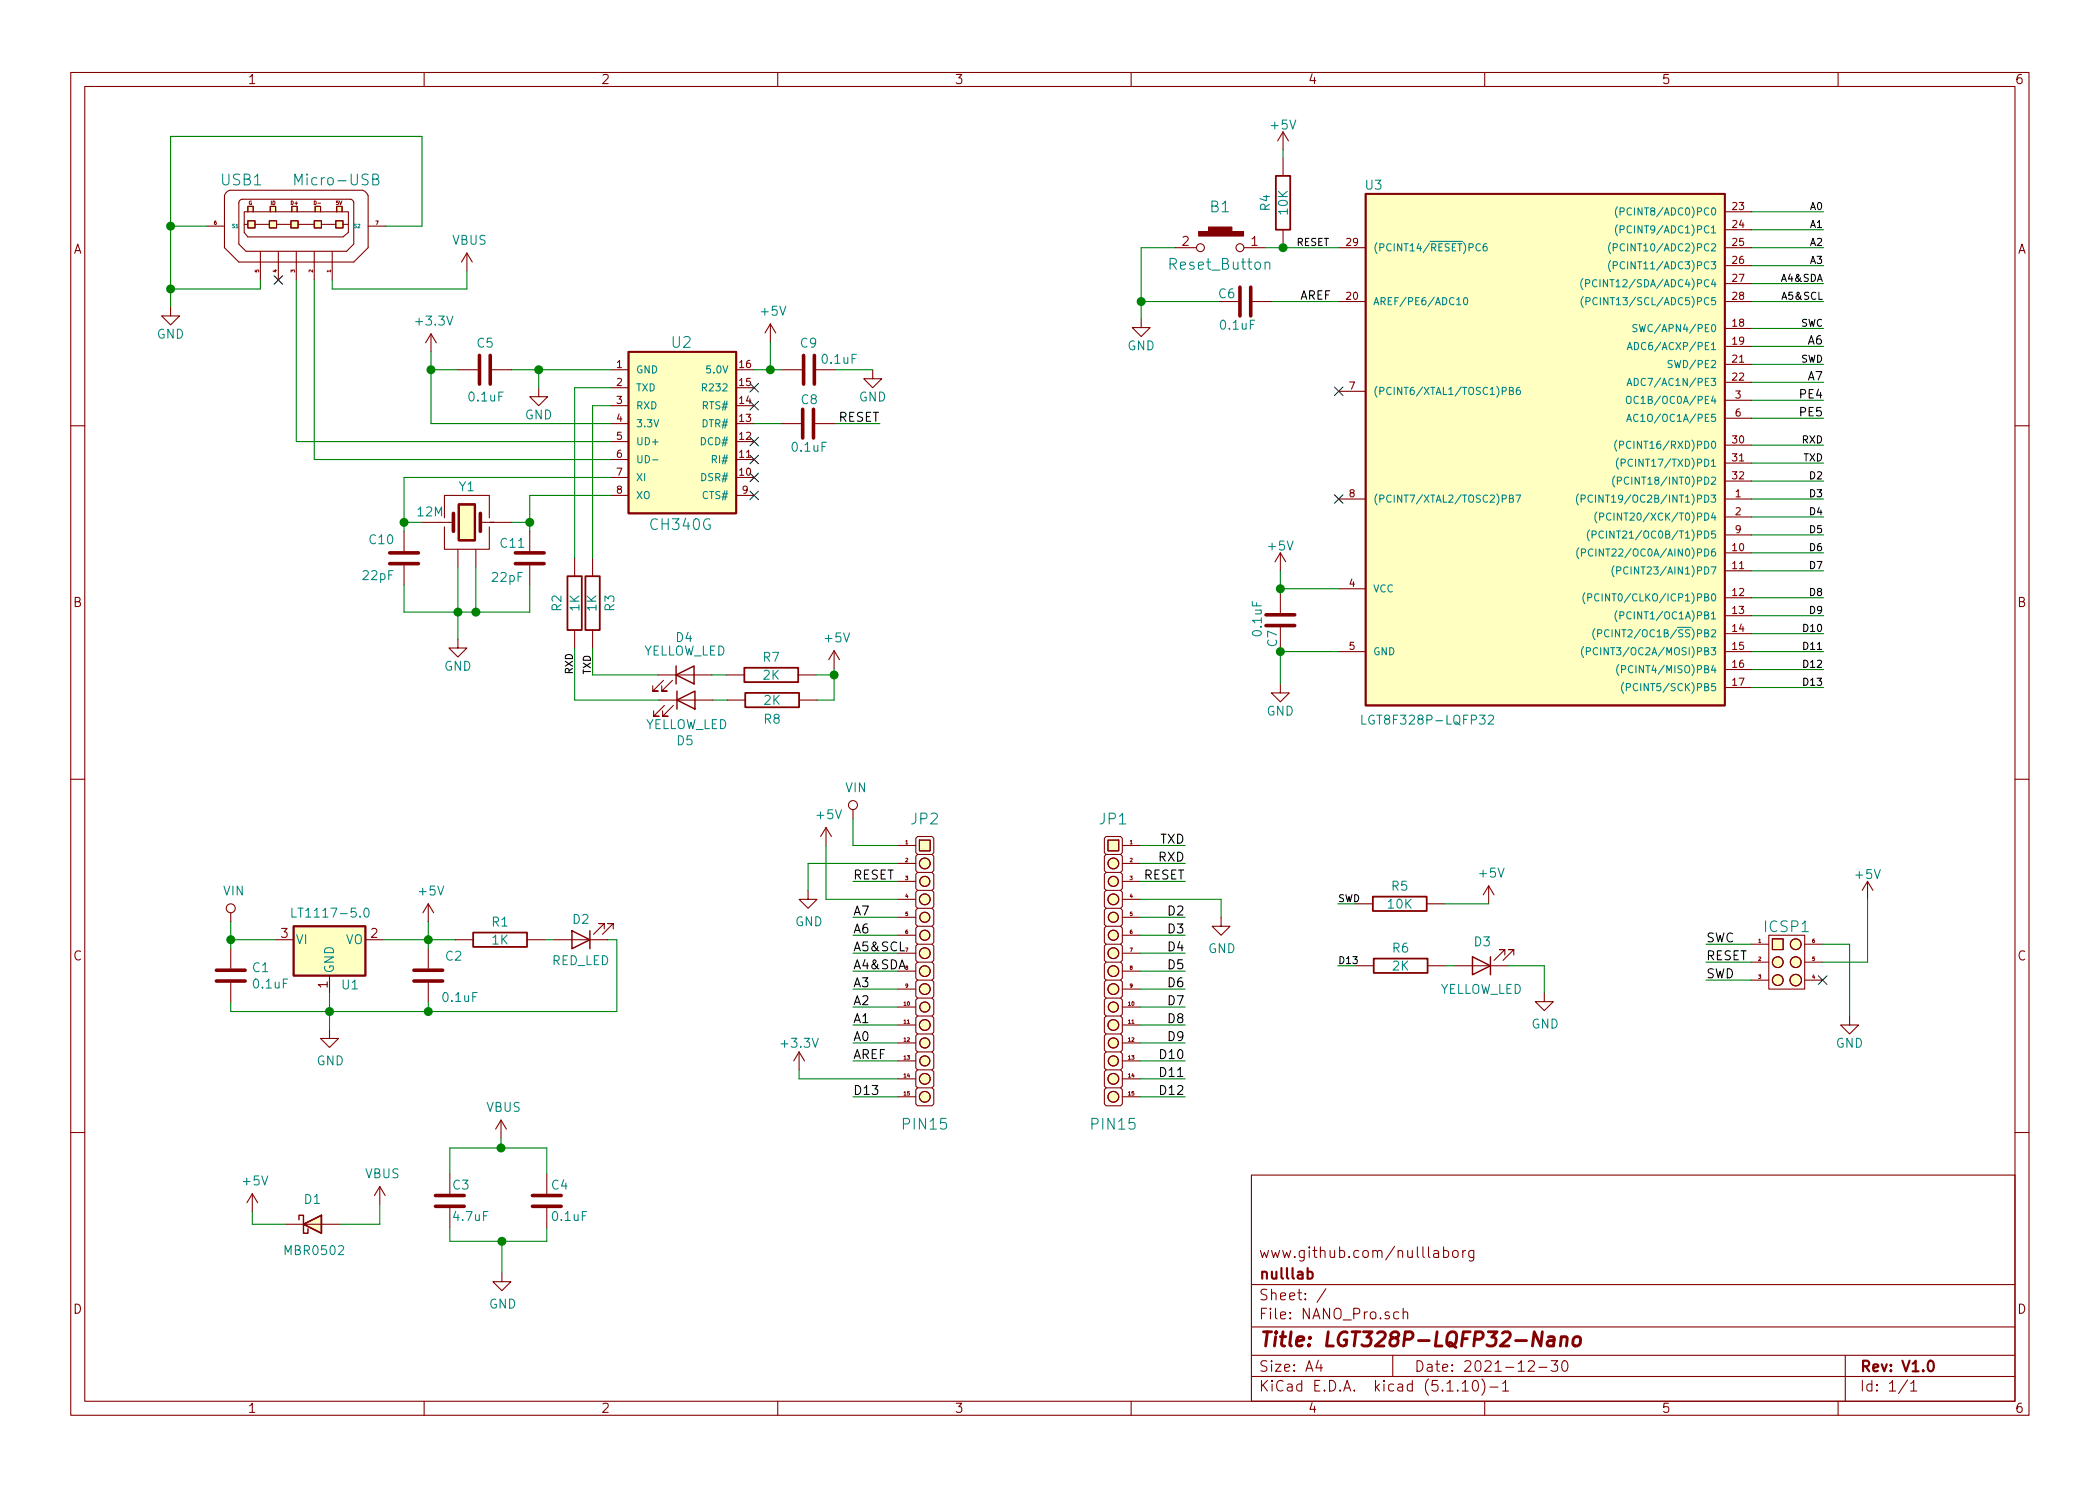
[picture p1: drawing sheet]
<svg xmlns="http://www.w3.org/2000/svg" width="297mm" height="210mm" viewBox="0 0 297 210" stroke-linecap="round" stroke-linejoin="round" font-family="sans-serif">
<g fill="none" stroke="#840000" stroke-width=".15">
<path d="M10 10.3h277v189.9h-277zM12 12.2h273v186.1h-273zM60 10.3v1.9M110 10.3v1.9M160 10.3v1.9M181.5 18.7v2.5M181.5 18.7l.7 1.2M181.5 18.7l-.8 1.2M210 10.3v1.9M260 10.3v1.9M29.2 32h2.5M32 27.2l.5-.3h18.8l.5 .3 .3 .5v7.3l-2.1 2.1h-16.2l-2.1-2.1v-7.3z"/>
<path d="M34 28.3l.2-.1h15.3a.52 .52 0 0 1 .5 .5v5.8l-1 1.1h-14.2l-1-1.1v-5.9zM34.5 30h14.8v2.9l-.8 .6h-13.4l-.6-.6zM34.5 31.7h.6M35.1 31.2h1v1.1h-1zM35.1 30v-.8h.7v.8M36.1 31.7h2M36.8 35.6v4M38.1 31.2h1v1.1h-1zM38.2 30v-.8h.8v.8M39.1 31.7h2M39.4 35.6v4M41.1 31.2h1.1v1.1h-1.1z"/>
<path d="M41.3 30v-.8h.7v.8M41.9 35.6v4M42.2 31.7h2.2M44.4 31.2h1.1v1.1h-1.1zM44.4 35.6v4M44.6 30v-.8h.7v.8M45.5 31.7h2M47 35.6v4M47.5 31.2h1v1.1h-1zM47.6 30v-.8h.8v.8M48.5 31.7h.8M52.1 32h2.5"/>
<path d="M66 35.8l-.7 1.3M66 35.8v2.5M66 35.8l.8 1.3M166.2 35h3M176 35h2.9M181.5 22.3v2.6M181.5 32.5v2.5M189.4 35h3.8M244 30h3.8M244 32.5h3.8M244 35h3.8M244 37.6h3.8"/>
<path d="M24.1 43.4v1.3h1.3l-1.3 1.3-1.2-1.3h1.2M61 47.2l-.8 1.3M61 47.2v2.6M61 47.2l.7 1.3M64.8 52.3h2.8M69.6 52.3h2.8M76.2 54.9v1.2h1.3l-1.3 1.3-1.3-1.3h1.3M86.4 52.3h2.5M86.4 59.9h2.5M86.4 57.4h2.5M86.4 54.9h2.5M104.1 52.3h2.6"/>
<path d="M104.1 59.9h2.6M104.1 57.4h2.6M104.1 54.9h2.6M109 45.8l-.8 1.3M109 45.8v2.6M109 45.8l.7 1.3M110.5 59.9h2.8M110.6 52.3h2.8M115.3 59.9h2.8M115.4 52.3h2.8M123.4 52.3v1.3h1.3l-1.3 1.3-1.2-1.3h1.2M161.4 45.1v1.2h1.3l-1.3 1.3-1.3-1.3h1.3"/>
<path d="M177.2 42.7h2.8M189.4 42.7h3.8M189.4 55.4h3.8M244 42.7h3.8M244 46.5h3.8M244 49h3.8M244 51.6h3.8M244 54.1h3.8M244 40.1h3.8M244 56.6h3.8M244 59.2h3.8M10 60.2h2"/>
<path d="M57.1 75.2v2.8M59.7 73.9h4.4M62.9 74.5v3.2h6.3v-3.2M62.9 73.3v-3.2h6.3v3.2M64.8 77.7v2.6M67.3 77.7v2.6M67.9 73.9h1.9h-.5M69.8 73.9h2.6M74.9 75.2v2.8M81.3 79v2.5M83.8 79v2.5M86.4 67.6h2.5"/>
<path d="M86.4 65h2.5M86.4 62.5h2.5M86.4 70.1h2.5M104.1 67.6h2.6M104.1 65h2.6M104.1 62.5h2.6M104.1 70.1h2.6M181.1 78.2v2.6M181.1 78.2l-.8 1.3M181.1 78.2l.8 1.3M189.4 70.6h3.8M244 70.6h3.8"/>
<path d="M244 78.2h3.8M244 73.1h3.8M244 63h3.8M244 65.5h3.8M244 68.1h3.8M244 75.7h3.8M285 60.2h2M57.1 80v2.8M64.8 90.4v1.3h1.2l-1.2 1.3-1.3-1.3h1.3M74.9 80v2.8M81.3 89.1v2.6M83.8 89.1v2.6"/>
<path d="M93.1 95.5h7.6M93.2 99.1h7.6M93.9 96.3l-1.6 1.5h.8h-.8v-.8M94 99.8l-1.5 1.5h.7h-.7v-.7M95.1 96.3l-1.5 1.5h.8h-.8v-.8M95.2 99.8l-1.5 1.5h.8h-.8v-.7M102.7 95.5h2.6M102.9 99.1h2.5M112.9 95.5h2.5M113 99.1h2.6M118 92.1l-.8 1.2M118 92.1v2.5"/>
<path d="M118 92.1l.7 1.2M181.1 96.8v1.2h1.3l-1.3 1.3-1.3-1.3h1.3M181.1 83.9v2.8M189.4 92.2h3.8M189.4 83.3h3.8M244 80.8h3.8M244 84.6h3.8M244 87.1h3.8M244 89.7h3.8M244 92.2h3.8M244 94.7h3.8M244 97.3h3.8"/>
<path d="M10 110.3h2M116.8 117.1l-.7 1.3M116.8 117.1v2.5M116.8 117.1l.8 1.3M120.6 114.5v1.3M127 119.6h2.5M129.5 118.6l.3-.2h2l.3 .2v2l-.3 .3h-2l-.3-.3zM130 118.9h1.6v1.5h-1.6zM156.2 118.6l.3-.2h2l.2 .2v2l-.2 .3h-2l-.3-.3zM156.7 118.9h1.5v1.5h-1.5zM158.7 119.6h2.6M285 110.3h2"/>
<path d="M32.6 129.2v1.2M32.6 134.2v2.8M32.6 139.1v2.8M39 133h2.5M46.6 138v2.6M51.7 133h2.5M60.6 127.9v2.5M60.6 134.2v2.8M60.6 139.1v2.8M60.6 127.9l-.8 1.3M60.6 127.9l.7 1.3M64.4 133h2.5"/>
<path d="M74.5 133h2.6M78.4 133h7.6M85.5 131.4v-.7h-.8h.8l-1.6 1.5M86.7 131.4v-.7h-.7h.7l-1.5 1.5M114.3 126v1.2h1.3l-1.3 1.3-1.3-1.3h1.3M127 122.2h2.5M127 124.7h2.5M127 127.2h2.5M127 129.8h2.5M127 132.3h2.5M127 134.9h2.5M127 137.4h2.5"/>
<path d="M127 139.9h2.5M129.8 138.7l-.3 .2v2.1l.3 .2h2l.3-.2v-2.1l-.3-.2M129.8 136.1l-.3 .3v2l.3 .3h2l.3-.3v-2l-.3-.3M129.8 133.6l-.3 .3v2l.3 .2h2l.3-.2v-2l-.3-.3M129.8 131.1l-.3 .2v2l.3 .3h2l.3-.3v-2l-.3-.2M129.8 128.5l-.3 .3v2l.3 .3h2l.3-.3v-2l-.3-.3M129.8 126l-.3 .2v2.1l.3 .2h2l.3-.2v-2.1l-.3-.2M129.8 123.4l-.3 .3v2l.3 .3h2l.3-.3v-2l-.3-.3M129.8 120.9l-.3 .3v2l.3 .2h2l.3-.2v-2l-.3-.3M156.5 138.7l-.3 .2v2.1l.3 .2h2l.2-.2v-2.1l-.2-.2M156.5 136.1l-.3 .3v2l.3 .3h2l.2-.3v-2l-.2-.3M156.5 133.6l-.3 .3v2l.3 .2h2l.2-.2v-2l-.2-.3"/>
<path d="M156.5 131.1l-.3 .2v2l.3 .3h2l.2-.3v-2l-.2-.2M156.5 128.5l-.3 .3v2l.3 .3h2l.2-.3v-2l-.2-.3M156.5 126l-.3 .2v2.1l.3 .2h2l.2-.2v-2.1l-.2-.2M156.5 123.4l-.3 .3v2l.3 .3h2l.2-.3v-2l-.2-.3M156.5 120.9l-.3 .3v2l.3 .2h2l.2-.2v-2l-.2-.3M158.7 122.2h2.6M158.7 124.7h2.6M158.7 127.2h2.6M158.7 129.8h2.6M158.7 132.3h2.6M158.7 134.9h2.6M158.7 137.4h2.6"/>
<path d="M158.7 139.9h2.6M172.7 129.8v1.3h1.3l-1.3 1.2-1.3-1.2h1.3M191.6 127.9h2.6M191.8 136.6h2.5M201.8 127.9h2.5M201.9 136.6h2.6M205.7 136.6h7.7M210.6 125.3l-.8 1.3M210.6 125.3v2.6M210.6 125.3l.7 1.3M212.9 135.1v-.7h-.8h.8l-1.6 1.5M214.1 135.1v-.7h-.7h.7l-1.5 1.5"/>
<path d="M247.6 133.6h2.6M247.6 136.1h2.6M247.6 138.7h2.6M250.2 132.3h5.1v7.6h-5.1zM250.7 132.8h1.5v1.6h-1.5zM255.3 133.6h2.5M255.3 136.1h2.5M255.3 138.7h2.5M264.2 124.7l-.8 1.3M264.2 124.7v2.5M264.2 124.7l.7 1.3M46.6 145.7v1.2h1.3l-1.3 1.3-1.3-1.3h1.3"/>
<path d="M70.9 158.5l-.8 1.3M70.9 158.5v2.5M70.9 158.5l.7 1.3M113 148.8l-.7 1.3M113 148.8v2.6M113 148.8l.8 1.3M127 142.5h2.5M127 145h2.5M127 147.6h2.5M127 150.1h2.5M127 152.6h2.5M127 155.2h2.5"/>
<path d="M129.8 153.9l-.3 .3v2l.3 .3h2l.3-.3v-2l-.3-.3M129.8 151.4l-.3 .2v2.1l.3 .2h2l.3-.2v-2.1l-.3-.2M129.8 148.8l-.3 .3v2l.3 .3h2l.3-.3v-2l-.3-.3M129.8 146.3l-.3 .3v2l.3 .2h2l.3-.2v-2l-.3-.3M129.8 143.8l-.3 .2v2l.3 .3h2l.3-.3v-2l-.3-.2M129.8 141.2l-.3 .3v2l.3 .3h2l.3-.3v-2l-.3-.3M156.5 153.9l-.3 .3v2l.3 .3h2l.2-.3v-2l-.2-.3M156.5 151.4l-.3 .2v2.1l.3 .2h2l.2-.2v-2.1l-.2-.2M156.5 148.8l-.3 .3v2l.3 .3h2l.2-.3v-2l-.2-.3M156.5 146.3l-.3 .3v2l.3 .2h2l.2-.2v-2l-.2-.3M156.5 143.8l-.3 .2v2l.3 .3h2l.2-.3v-2l-.2-.2M156.5 141.2l-.3 .3v2l.3 .3h2l.2-.3v-2l-.2-.3"/>
<path d="M158.7 142.5h2.6M158.7 145h2.6M158.7 147.6h2.6M158.7 150.1h2.6M158.7 152.6h2.6M158.7 155.2h2.6M218.4 140.5v1.2h1.3l-1.3 1.3-1.2-1.3h1.2M261.6 143.8v1.2h1.3l-1.3 1.3-1.3-1.3h1.3M10 160.2h2M35.7 168.9l-.8 1.3M35.7 168.9v2.5M35.7 168.9l.7 1.3"/>
<path d="M40.4 173.2h7.6M53.7 167.9l-.7 1.3M53.7 167.9v2.5M53.7 167.9l.8 1.3M63.6 166.1v2.8M63.6 170.9v2.8M77.3 166.1v2.8M77.3 170.9v2.8M177 166.3h108v32h-108zM204.2 177l.4-.1 .3 .3-.1 .6-.2 .1-.4-.1M204.2 176.4v1.5M205.5 177.1a.41 .41 0 0 1 .7 .1v.4a.41 .41 0 0 1-.3 .3 .41 .41 0 0 1-.4-.3z"/>
<path d="M206.9 176.9v1M207.3 176.9l-.3 .2-.1 .1M208.5 176.9v1.2a.39 .39 0 0 1-.7 .3M208.5 177a.5 .5 0 0 0-.7 .1l-.1 .5a.47 .47 0 0 0 .6 .3l.2-.1M285 160.2h2M60 198.3v1.9M71 180.1v1.3h1.3l-1.3 1.2-1.3-1.2h1.3M110 198.3v1.9M160 198.3v1.9M177 194.8h108M177 191.8h108M177 187.8h108"/>
<path d="M177 181.8h108M186.5 192.5l-.4 1h1M186.8 193v1M187.6 182.3l-1.3 2M197 191.8v3M197.8 185.7a.53 .53 0 0 0-.6 0v.8a.53 .53 0 0 0 .6 0M198.5 185.7a.38 .38 0 0 1 .6 .1v.8M198.5 185.1v1.5M206.8 195.8l.5-.5v1.5M206.8 196.8h.9M208.5 195.4a.36 .36 0 0 1 .5 .2 .77 .77 0 0 1-.4 1.2 1 1 0 0 1-.1-1.4zM209.6 195.1a1.71 1.71 0 0 1 0 2.3"/>
<path d="M210 198.3v1.9M210.7 196.3h1.2M212.5 195.8l.5-.5v1.5M212.5 196.8h.9M216.2 192.7l.2-.2 .5 .1a.4 .4 0 0 1 .1 .6l-.9 .8h.9M217.7 193.5h1.1M219.4 192.5h.9l-.5 .6 .4 .1a.65 .65 0 0 1 .1 .7l-.3 .1h-.4l-.2-.1M221.1 192.6a.36 .36 0 0 1 .6 .2 .77 .77 0 0 1-.4 1.2 1 1 0 0 1-.2-1.4zM260 198.3v1.9M261 191.8v6.5M269.8 195.2l-1.2 2M270.3 195.8l.3-.3 .1-.2v1.5"/>
<path d="M270.3 196.8h.8"/>
<circle cx="169.8" cy="35" r=".56"/>
<circle cx="175.4" cy="35" r=".56"/>
<circle cx="120.6" cy="113.9" r=".63"/>
<circle cx="32.6" cy="128.5" r=".63"/>
<circle cx="130.8" cy="122.2" r=".76"/>
<circle cx="130.8" cy="137.4" r=".76"/>
<circle cx="130.8" cy="127.2" r=".76"/>
<circle cx="130.8" cy="134.9" r=".76"/>
<circle cx="130.8" cy="139.9" r=".76"/>
<circle cx="130.8" cy="129.8" r=".71"/>
<circle cx="130.8" cy="132.3" r=".71"/>
<circle cx="130.8" cy="124.7" r=".71"/>
<circle cx="157.5" cy="122.2" r=".76"/>
<circle cx="157.5" cy="127.2" r=".76"/>
<circle cx="157.5" cy="137.4" r=".76"/>
<circle cx="157.5" cy="134.9" r=".76"/>
<circle cx="157.5" cy="139.9" r=".76"/>
<circle cx="157.5" cy="132.3" r=".71"/>
<circle cx="157.5" cy="129.8" r=".71"/>
<circle cx="157.5" cy="124.7" r=".71"/>
<circle cx="251.5" cy="138.7" r=".76"/>
<circle cx="251.5" cy="136.1" r=".76"/>
<circle cx="254" cy="136.1" r=".76"/>
<circle cx="254" cy="133.6" r=".76"/>
<circle cx="254" cy="138.7" r=".81"/>
<circle cx="130.8" cy="155.2" r=".76"/>
<circle cx="130.8" cy="152.6" r=".76"/>
<circle cx="130.8" cy="145" r=".76"/>
<circle cx="130.8" cy="150.1" r=".71"/>
<circle cx="130.8" cy="142.5" r=".71"/>
<circle cx="130.8" cy="147.6" r=".71"/>
<circle cx="157.5" cy="155.2" r=".76"/>
<circle cx="157.5" cy="152.6" r=".76"/>
<circle cx="157.5" cy="145" r=".76"/>
<circle cx="157.5" cy="150.1" r=".71"/>
<circle cx="157.5" cy="147.6" r=".71"/>
<circle cx="157.5" cy="142.5" r=".71"/>
</g>
<path d="M64.9 71.4h2.3v5h-2.3zM185 180a.48 .48 0 0 1 .6 .1l.1 .1-.1 .6a.48 .48 0 0 1-.6 0M272.9 192.6a.36 .36 0 0 1 .6 .2 .77 .77 0 0 1-.5 1.2 1 1 0 0 1-.1-1.4z" fill="none" stroke="#840000" stroke-width=".3"/>
<path d="M218.2 188.4l-.3 2-.9-2-.2 2M219 189.2l.2-.1 .6 .1 .1 .2-.2 1M219.8 189.6l-.2 .1h-.4a.4 .4 0 0 0-.4 .3 .4 .4 0 0 0 .3 .4h.5l.2-.1M220.8 189.3a.52 .52 0 0 1 .9 .1l-.1 1M220.9 189.1l-.2 1.3M222.7 189.3a.51 .51 0 0 1 .5-.2 .51 .51 0 0 1 .4 .4l-.1 .6a.56 .56 0 0 1-.5 .4 .56 .56 0 0 1-.5-.4z" fill="none" stroke="#840000" stroke-width=".41"/>
<g fill="none" stroke="#840000" stroke-width=".51">
<path d="M67.8 50.3v4.1M69.3 50.3v4.1M113.5 57.9v4.1M113.7 50.3v4.1M115.1 57.9v4.1M115.2 50.3v4.1M175.4 40.6v4.1M176.9 40.6v4.1M55.1 78.2h4.1M55.1 79.8h4.1M64.1 72.6v2.6M67.9 72.6v2.6"/>
<path d="M72.9 78.2h4.1M72.9 79.8h4.1M179.1 88.5h4M179.1 87h4M30.6 138.8h4.1M30.6 137.3h4.1M58.5 138.8h4.1M58.5 137.3h4.1M61.6 170.7h4.1M61.6 169.2h4.1M75.3 170.7h4.1M75.3 169.2h4.1"/>
</g>
<path d="M180.5 24.9h2v7.6h-2zM193.2 27.4h50.8v72.4h-50.8zM88.9 49.8h15.2v22.8h-15.2zM80.3 81.5h2v7.6h-2zM82.8 81.5h2v7.6h-2zM105.3 94.5h7.6v2h-7.6zM105.4 98h7.6v2.1h-7.6zM41.5 131.1h10.2v6.9h-10.2zM66.9 131.9h7.6v2.1h-7.6zM194.2 126.9h7.6v2h-7.6zM194.3 135.6h7.6v2.1h-7.6z" fill="none" stroke="#840000" stroke-width=".25"/>
<g fill="#ffffc2" stroke="#ffffc2" stroke-width=".14">
<path d="M156.7 118.9h1.5v1.5h-1.5z"/>
<path d="M42.9 173.2l2.6-1.2v2.5z"/>
<path d="M64.9 71.4h2.3v5h-2.3z"/>
<path d="M41.5 131.1h10.2v6.9h-10.2z"/>
<path d="M250.7 132.8h1.5v1.6h-1.5z"/>
<path d="M193.2 27.4h50.8v72.4h-50.8z"/>
<path d="M35.1 31.2h1v1.1h-1z"/>
<path d="M38.1 31.2h1v1.1h-1z"/>
<path d="M41.1 31.2h1.1v1.1h-1.1z"/>
<path d="M44.4 31.2h1.1v1.1h-1.1z"/>
<path d="M47.5 31.2h1v1.1h-1z"/>
<path d="M35.1 29.2h.7v.8h-.7z"/>
<path d="M38.2 29.2h.8v.8h-.8z"/>
<path d="M41.3 29.2h.7v.8h-.7z"/>
<path d="M44.6 29.2h.7v.8h-.7z"/>
<path d="M47.6 29.2h.8v.8h-.8z"/>
<path d="M88.9 49.8h15.2v22.8h-15.2z"/>
<path d="M130 118.9h1.6v1.5h-1.6z"/>
<circle cx="157.5" cy="155.2" r=".76"/>
<circle cx="157.5" cy="152.6" r=".76"/>
<circle cx="157.5" cy="150.1" r=".71"/>
<circle cx="157.5" cy="147.6" r=".71"/>
<circle cx="157.5" cy="145" r=".76"/>
<circle cx="157.5" cy="142.5" r=".71"/>
<circle cx="157.5" cy="139.9" r=".76"/>
<circle cx="157.5" cy="137.4" r=".76"/>
<circle cx="157.5" cy="134.9" r=".76"/>
<circle cx="157.5" cy="132.3" r=".71"/>
<circle cx="157.5" cy="129.8" r=".71"/>
<circle cx="157.5" cy="127.2" r=".76"/>
<circle cx="157.5" cy="124.7" r=".71"/>
<circle cx="157.5" cy="122.2" r=".76"/>
<circle cx="251.5" cy="138.7" r=".76"/>
<circle cx="251.5" cy="136.1" r=".76"/>
<circle cx="254" cy="138.7" r=".81"/>
<circle cx="254" cy="136.1" r=".76"/>
<circle cx="254" cy="133.6" r=".76"/>
<circle cx="130.8" cy="155.2" r=".76"/>
<circle cx="130.8" cy="152.6" r=".76"/>
<circle cx="130.8" cy="150.1" r=".71"/>
<circle cx="130.8" cy="147.6" r=".71"/>
<circle cx="130.8" cy="145" r=".76"/>
<circle cx="130.8" cy="142.5" r=".71"/>
<circle cx="130.8" cy="139.9" r=".76"/>
<circle cx="130.8" cy="137.4" r=".76"/>
<circle cx="130.8" cy="134.9" r=".76"/>
<circle cx="130.8" cy="132.3" r=".71"/>
<circle cx="130.8" cy="129.8" r=".71"/>
<circle cx="130.8" cy="127.2" r=".76"/>
<circle cx="130.8" cy="124.7" r=".71"/>
<circle cx="130.8" cy="122.2" r=".76"/>
</g>
<path d="M95.6 95.5l2.6-1.3v2.6zM95.6 94.2v2.6M95.8 99.1l2.5-1.3v2.5zM95.8 97.8v2.5M80.9 131.7l2.5 1.3-2.5 1.2zM83.4 131.7v2.5M208.3 135.4l2.5 1.2-2.5 1.3zM210.8 135.4v2.5M42.3 172.6v-.6h.6v2.5h.7v-.6M42.9 173.2l2.6-1.2v2.5z" fill="none" stroke="#840000" stroke-width=".2"/>
<g fill="none" stroke="#008484" stroke-width=".15">
<path d="M52.7 25.3h.5a.36 .36 0 0 0 .3-.3 .36 .36 0 0 0-.3-.4h-.5v1.6h.6a.42 .42 0 0 0 .3-.5 .42 .42 0 0 0-.4-.4M178.9 37.2a.41 .41 0 0 1 .7 .1v.8M209.4 34.6a.47 .47 0 0 0-.6 .4 .47 .47 0 0 0 .5 .5l.1-.1M210.3 34.5h-.3a.66 .66 0 0 0 0 1l.3-.1 .1-.4-.2-.1h-.2l-.2 .1M223.9 39.4a1.13 1.13 0 0 0 0 1.6M225.9 39.6a.47 .47 0 0 0-.7 .5 .47 .47 0 0 0 .6 .4h.1M227.8 34.3a1.2 1.2 0 0 0 0 1.6M227.8 36.9a1.2 1.2 0 0 0 0 1.5M228.2 35h.5l.1-.2-.1-.2-.5-.1v1M228.2 37.6l.5-.1 .1-.1-.1-.3-.5-.1v1M228.8 29.3a1.2 1.2 0 0 0 0 1.5M228.8 31.8a1.2 1.2 0 0 0 0 1.5"/>
<path d="M229.2 29.9h.5v-.4l-.5-.1v1M229.2 32.5l.5-.1v-.4l-.5-.1v1.1M99.4 54.8h.4l.1-.2v-.2l-.5-.1v1M206 43.1h.6M207.1 42.2l.2-.1a.55 .55 0 0 1 .3 .5 .55 .55 0 0 1-.3 .5l-.2-.1-.1-.3zM213.5 55.3l.4-.1 .1-.1v-.2l-.5-.1v1h.4l.1-.1 .1-.2-.3-.2M215 54.8l-.3 .1a.72 .72 0 0 0 0 .9l.3-.1 .1-.3-.2-.2h-.2l-.2 .2M224 42a1.13 1.13 0 0 0 0 1.5M224.3 40.1h.5l.1-.2-.1-.3h-.5v1M224.3 42.6h.5l.1-.2v-.2l-.6-.1v1M225.9 42.2a.47 .47 0 0 0-.6 .4 .47 .47 0 0 0 .6 .5v-.1M230.1 56.2l.2-.1 .4 .1v.7a.34 .34 0 0 1-.6 0z"/>
<path d="M230.1 59.6l.3-1 .4 1M230.1 54.6l.4-1.1 .3 1.1M230.2 49.5l.3-1 .4 1M230.2 59.3h.5M230.2 54.2h.5M230.3 49.2h.5M231.2 53.5a.51 .51 0 0 1 .5 .5 .51 .51 0 0 1-.5 .6zM231.2 48.5a.51 .51 0 0 1 .6 .5 .51 .51 0 0 1-.6 .5zM231.5 46h-.5v.3l.4 .2 .1 .2-.2 .2h-.3M231.7 58.7a.49 .49 0 0 0-.7 .3 .49 .49 0 0 0 .5 .6l.2-.1M231.7 56.2a.4 .4 0 0 0-.5 0 .4 .4 0 0 0-.1 .4 .37 .37 0 0 0 .2 .4 .37 .37 0 0 0 .4 0M231.9 45.9l.2 1 .2-.7 .2 .7 .2-1"/>
<path d="M236.5 51l-.5 .1v.3l.4 .2 .1 .2-.2 .2h-.4M92.3 65.1h.8M213.5 70.5h.4l.1-.2v-.2l-.5-.1v1.1h.4l.1-.1 .1-.3-.3-.2M214.4 70h.7l-.4 1.1M223.3 69.9a1.2 1.2 0 0 0 0 1.5M223.3 77.5a1.2 1.2 0 0 0 0 1.6M223.6 70.6l.5-.1 .1-.1v-.3l-.6-.1v1.1M223.7 78.2h.5l.1-.2-.1-.3h-.5v1M224.8 75a1.2 1.2 0 0 0 0 1.5M225.2 75.7l.5-.1 .1-.1-.1-.3-.5-.1v1M225.2 70.1a.47 .47 0 0 0-.6 .4 .47 .47 0 0 0 .6 .5M225.3 77.7a.47 .47 0 0 0-.6 .5 .47 .47 0 0 0 .5 .4h.1"/>
<path d="M225.9 72.4a1.2 1.2 0 0 0 0 1.6M226.3 73.1h.4l.1-.2v-.2l-.5-.1v1M226.8 75.2a.47 .47 0 0 0-.6 .4 .47 .47 0 0 0 .5 .5l.1-.1M227.9 72.7a.47 .47 0 0 0-.7 .4 .47 .47 0 0 0 .6 .5l.1-.1M228.4 67.4a1.2 1.2 0 0 0 0 1.5M228.7 62.3a1.2 1.2 0 0 0 0 1.5M228.8 68h.5l.1-.2-.1-.2-.5-.1v1M228.9 64.8a1.2 1.2 0 0 0 0 1.6M229.1 63l.5-.1 .1-.1-.1-.3-.5-.1v1M229.3 65.5h.5l.1-.2-.1-.3h-.5v1M224 91.5a1.13 1.13 0 0 0 0 1.5M224.2 83.9a1.2 1.2 0 0 0 0 1.5"/>
<path d="M224.4 92.2l.5-.1 .1-.1-.1-.3-.5-.1v1.1M224.6 84.6l.5-.1v-.4l-.5-.1v1M225.6 88.9a1.13 1.13 0 0 0 0 1.6M226 89.6h.5l.1-.2-.1-.2-.5-.1v1M226 91.7a.47 .47 0 0 0-.7 .4 .47 .47 0 0 0 .6 .5h.1M226.2 84.1a.4 .4 0 0 0-.5 0 .4 .4 0 0 0-.1 .5 .37 .37 0 0 0 .1 .4 .37 .37 0 0 0 .5-.1M227.6 89.2a.49 .49 0 0 0-.7 .3 .49 .49 0 0 0 .5 .6l.2-.1M228.3 80.1a1.2 1.2 0 0 0 0 1.5M228.7 80.7h.5l.1-.2-.1-.2-.5-.1v1M228.7 86.4a1.2 1.2 0 0 0 0 1.6M229 94a1.13 1.13 0 0 0 0 1.6M229.1 87.1l.5-.1 .1-.4h-.6v1"/>
<path d="M229.4 94.7h.4l.1-.2v-.2l-.5-.1v1M229.7 96.6a1.13 1.13 0 0 0 0 1.5M230 97.3l.5-.1 .1-.2v-.2l-.6-.1v1M192.6 101.2v1.3h.6M210.5 101.3l.2-.1h.3l.2 .1 .1 .2-.1 .2-.7 .8h.8M41.3 128.5v1.3h.6M51.6 128.6a.31 .31 0 0 1 .3-.1 .31 .31 0 0 1 .2 .2v.8l-.2 .3a.68 .68 0 0 1-.3-1.2z"/>
</g>
<g fill="#840000" stroke="#840000" stroke-width=".15">
<path d="M169.5 32.8h6.4v.6h-6.4z"/>
<path d="M170.9 32.1h3.3v.7h-3.3z"/>
</g>
<g fill="none" stroke="#008400" stroke-width=".15">
<path d="M24.1 32h5.1M36.8 39.6v1.3h-12.7M41.9 39.6v22.9h44.5M44.4 39.6v25.4h42M54.6 32h5.1v-12.7h-35.6v24.1M66 38.3v2.6h-19v-1.3M166.2 35h-4.8v10.1M178.9 35h10.5M181.5 21.2v1.1M247.8 35h10.1M247.8 37.6h10.1M247.8 32.5h10.1"/>
<path d="M247.8 30h10.1M61 49.8v10.1h25.4M61 52.3h3.8M72.4 52.3h14M76.2 52.3v2.6M86.4 57.4h-2.6v21.6M86.4 54.9h-5.1v24.1M106.7 52.3h3.9M106.7 59.9h3.8M109 48.4v3.9M118.1 59.9h6.4M118.2 52.3h5.2"/>
<path d="M161.4 42.7h10.9M180 42.7h9.4M247.8 42.7h10.1M247.8 56.6h10.1M247.8 40.1h10.1M247.8 54.1h10.1M247.8 51.6h10.1M247.8 49h10.1M247.8 46.5h10.1M247.8 59.2h10.1M57.1 73.9h2.6M72.4 73.9h2.5"/>
<path d="M86.4 67.6h-29.3v7.6M86.4 70.1h-11.5v5.1M247.8 70.6h10.1M247.8 73.1h10.1M247.8 63h10.1M247.8 78.2h10.1M247.8 65.5h10.1M247.8 75.7h10.1M247.8 68.1h10.1M57.1 82.8v3.8h17.8v-3.8M64.8 80.3v10.1M67.3 80.3v6.3"/>
<path d="M81.3 91.7v7.4h11.9M83.8 91.7v3.8h9.3M100.7 95.5h2M100.8 99.1h2.1M115.4 95.5h2.6M118 94.6v4.5h-2.4M181.1 83.3h8.3M181.1 80.8v3.1M181.1 91.6v5.2M181.1 92.2h8.3M247.8 92.2h10.1M247.8 97.3h10.1"/>
<path d="M247.8 94.7h10.1M247.8 89.7h10.1M247.8 87.1h10.1M247.8 84.6h10.1M247.8 80.8h10.1M116.8 119.6v7.6h10.2M120.6 115.8v3.8h6.4M161.3 119.6h6.3M32.6 133h6.4M32.6 130.4v3.8M54.2 133h10.2M60.6 130.4v3.8"/>
<path d="M77.1 133h1.3M86 133h1.2v10.1h-54.6v-1.2M120.6 124.7h6.4M120.6 134.9h6.4M120.6 137.4h6.4M120.6 139.9h6.4M120.6 132.3h6.4M120.6 129.8h6.4M127 122.2h-12.7v3.8M161.3 124.7h6.3M161.3 134.9h6.3M161.3 137.4h6.3"/>
<path d="M161.3 139.9h6.3M161.3 127.2h11.4v2.6M161.3 122.2h6.3M161.3 132.3h6.3M161.3 129.8h6.3M189.2 127.9h2.4M189.2 136.6h2.6M204.3 127.9h6.3M204.5 136.6h1.2M213.4 136.6h5v3.9M241.3 133.6h6.3M241.3 136.1h6.3"/>
<path d="M241.3 138.7h6.3M257.8 133.6h3.8v10.2M264.2 127.2v8.9h-6.4M46.6 140.6v5.1M60.6 141.9v1.2M113 151.4v1.2h14M120.6 142.5h6.4M120.6 145h6.4M120.6 147.6h6.4M120.6 150.1h6.4M120.6 155.2h6.4M161.3 142.5h6.3"/>
<path d="M161.3 145h6.3M161.3 147.6h6.3M161.3 150.1h6.3M161.3 152.6h6.3M161.3 155.2h6.3M35.7 171.4v1.8h4.7M53.7 170.4v2.8h-5.7M63.6 173.7v1.9h13.7v-1.9M63.6 166.1v-3.7h13.7v3.7M70.9 161v1.4M71 175.6v4.5"/>
</g>
<g fill="#008400" stroke="#008400" stroke-width=".25">
<circle cx="109" cy="52.3" r=".51"/>
<circle cx="24.1" cy="32" r=".51"/>
<circle cx="24.1" cy="40.9" r=".51"/>
<circle cx="181.1" cy="83.3" r=".51"/>
<circle cx="46.6" cy="143.1" r=".51"/>
<circle cx="70.9" cy="162.4" r=".51"/>
<circle cx="181.1" cy="92.2" r=".51"/>
<circle cx="74.9" cy="73.9" r=".51"/>
<circle cx="32.6" cy="133" r=".51"/>
<circle cx="67.3" cy="86.6" r=".51"/>
<circle cx="161.4" cy="42.7" r=".51"/>
<circle cx="64.8" cy="86.6" r=".51"/>
<circle cx="60.6" cy="133" r=".51"/>
<circle cx="57.2" cy="73.9" r=".51"/>
<circle cx="60.6" cy="143.1" r=".51"/>
<circle cx="181.5" cy="35" r=".51"/>
<circle cx="61" cy="52.3" r=".51"/>
<circle cx="76.2" cy="52.3" r=".51"/>
<circle cx="118" cy="95.5" r=".51"/>
<circle cx="71" cy="175.6" r=".51"/>
</g>
<g fill="none" stroke="#000084" stroke-width=".15">
<path d="M38.8 39l1.2 1.2M40 39l-1.2 1.2M106.1 56.8l1.2 1.2M106.1 54.2l1.2 1.3M107.3 56.8l-1.2 1.2M107.3 54.2l-1.2 1.3M188.7 54.8l1.3 1.2M190 54.8l-1.3 1.2M106.1 69.5l1.2 1.2M106.1 66.9l1.2 1.3M106.1 64.4l1.2 1.2M106.1 61.9l1.2 1.2"/>
<path d="M107.3 69.5l-1.2 1.2M107.3 66.9l-1.2 1.3M107.3 64.4l-1.2 1.2M107.3 61.9l-1.2 1.2M188.7 70l1.3 1.2M190 70l-1.3 1.2M257.2 138.1l1.2 1.2M258.4 138.1l-1.2 1.2"/>
</g>
<text font-size="2.8" fill="#840000" x="178" y="190.5">Title: LGT328P-LQFP32-Nano</text>
<g font-size="2.1" fill="#008484">
<text x="31.3" y="26.2">USB1</text>
<text x="42.2" y="26.2">Micro-USB</text>
<text x="171.2" y="30">B1</text>
<text x="165.7" y="38.2">Reset_Button</text>
<text x="95" y="49.2">U2</text>
<text x="92.2" y="75">CH340G</text>
<text x="128.9" y="116.7">JP2</text>
<text x="155.6" y="116.7">JP1</text>
<text x="249.7" y="131.9">ICSP1</text>
<text x="127.9" y="159.8">PIN15</text>
<text x="154.5" y="159.8">PIN15</text>
</g>
<g font-size="2.1" fill="#840000">
<text x="178" y="178">www.github.com/nulllaborg</text>
<text x="178" y="184">Sheet: /</text>
<text x="178" y="181">nulllab</text>
<text x="178" y="186.7">File: NANO_Pro.sch</text>
<text x="178" y="196.9">KiCad E.D.A. kicad (5.1.10)-1</text>
<text x="178" y="194.1">Size: A4</text>
<text x="200" y="194.1">Date: 2021-12-30</text>
<text x="263" y="194.1">Rev: V1.0</text>
<text x="263" y="196.9">Id: 1/1</text>
</g>
<g font-size="1.8" fill="#840000">
<text x="35" y="11.9">1</text>
<text x="85" y="11.9">2</text>
<text x="135" y="11.9">3</text>
<text x="185" y="11.9">4</text>
<text x="235" y="11.9">5</text>
<text x="285" y="11.9">6</text>
<text x="10.4" y="35.9">A</text>
<text x="167.2" y="34.8">2</text>
<text x="177" y="34.8">1</text>
<text x="285.4" y="35.9">A</text>
<text x="10.4" y="85.9">B</text>
<text x="285.4" y="85.9">B</text>
<text x="10.4" y="135.9">C</text>
<text x="39.8" y="132.7">3</text>
<text x="52.5" y="132.7">2</text>
<text x="285.4" y="135.9">C</text>
<text x="46.4" y="139.8" transform="rotate(-90 46.4 139.8)">1</text>
<text x="10.4" y="185.9">D</text>
<text x="285.4" y="185.9">D</text>
<text x="35" y="199.9">1</text>
<text x="85" y="199.9">2</text>
<text x="135" y="199.9">3</text>
<text x="185" y="199.9">4</text>
<text x="235" y="199.9">5</text>
<text x="285" y="199.9">6</text>
</g>
<g font-size="1.8" fill="#008484">
<text x="179.9" y="18.3">+5V</text>
<text x="179.6" y="29.8" transform="rotate(-90 179.6 29.8)">R4</text>
<text x="193.2" y="26.8">U3</text>
<text x="64" y="34.6">VBUS</text>
<text x="182.2" y="30.3" transform="rotate(-90 182.2 30.3)">10K</text>
<text x="22.2" y="47.9">GND</text>
<text x="59" y="46.1">+3.3V</text>
<text x="107.7" y="44.7">+5V</text>
<text x="172.4" y="42.2">C6</text>
<text x="172.7" y="46.7">0.1uF</text>
<text x="67.5" y="49.2">C5</text>
<text x="113.3" y="49.2">C9</text>
<text x="116.4" y="51.5">0.1uF</text>
<text x="159.5" y="49.6">GND</text>
<text x="66.4" y="56.8">0.1uF</text>
<text x="74.2" y="59.4">GND</text>
<text x="113.4" y="57.2">C8</text>
<text x="121.5" y="56.8">GND</text>
<text x="112.1" y="63.9">0.1uF</text>
<text x="65" y="69.5">Y1</text>
<text x="52.3" y="77">C10</text>
<text x="59.1" y="73.1">12M</text>
<text x="70.9" y="77.5">C11</text>
<text x="179.5" y="77.9">+5V</text>
<text x="51.4" y="82.1">22pF</text>
<text x="69.7" y="82.3">22pF</text>
<text x="79.4" y="86.5" transform="rotate(-90 79.4 86.5)">R2</text>
<text x="82" y="86.5" transform="rotate(-90 82 86.5)">1K</text>
<text x="84.4" y="86.5" transform="rotate(-90 84.4 86.5)">1K</text>
<text x="86.9" y="86.5" transform="rotate(-90 86.9 86.5)">R3</text>
<text x="178.5" y="89.9" transform="rotate(-90 178.5 89.9)">0.1uF</text>
<text x="62.8" y="94.9">GND</text>
<text x="90.9" y="92.8">YELLOW_LED</text>
<text x="95.7" y="90.9">D4</text>
<text x="108" y="93.6">R7</text>
<text x="116.8" y="90.9">+5V</text>
<text x="180.6" y="91.5" transform="rotate(-90 180.6 91.5)">C7</text>
<text x="108" y="96.2">2K</text>
<text x="108.1" y="99.7">2K</text>
<text x="179.1" y="101.3">GND</text>
<text x="91.1" y="103.2">YELLOW_LED</text>
<text x="95.8" y="105.5">D5</text>
<text x="108.1" y="102.4">R8</text>
<text x="193.4" y="102.5">LGT8F328P-LQFP32</text>
<text x="119.6" y="112.1">VIN</text>
<text x="115.6" y="115.9">+5V</text>
<text x="209.3" y="124.2">+5V</text>
<text x="262.6" y="124.4">+5V</text>
<text x="31.6" y="126.7">VIN</text>
<text x="42.2" y="129.8">LT1117-5.0</text>
<text x="59.4" y="126.7">+5V</text>
<text x="69.6" y="131.1">R1</text>
<text x="81.1" y="130.7">D2</text>
<text x="112.5" y="131.1">GND</text>
<text x="196.4" y="128.6">10K</text>
<text x="196.9" y="126">R5</text>
<text x="35.8" y="137.6">C1</text>
<text x="41.8" y="133.6">VI</text>
<text x="47.2" y="137.8" transform="rotate(-90 47.2 137.8)">GND</text>
<text x="48.9" y="133.6">VO</text>
<text x="63.1" y="135.9">C2</text>
<text x="69.6" y="133.6">1K</text>
<text x="78" y="136.6">RED_LED</text>
<text x="170.9" y="134.9">GND</text>
<text x="197" y="134.8">R6</text>
<text x="197" y="137.3">2K</text>
<text x="208.6" y="133.9">D3</text>
<text x="35.9" y="139.9">0.1uF</text>
<text x="48.4" y="140">U1</text>
<text x="62.7" y="141.8">0.1uF</text>
<text x="203.5" y="140.6">YELLOW_LED</text>
<text x="110.7" y="148.3">+3.3V</text>
<text x="216.6" y="145.5">GND</text>
<text x="259.7" y="148.3">GND</text>
<text x="44.8" y="150.7">GND</text>
<text x="68.8" y="157.3">VBUS</text>
<text x="34.5" y="167.7">+5V</text>
<text x="51.7" y="166.7">VBUS</text>
<text x="43.1" y="170.4">D1</text>
<text x="64.1" y="168.3">C3</text>
<text x="64.3" y="172.8">4.7uF</text>
<text x="78.1" y="168.3">C4</text>
<text x="78.2" y="172.8">0.1uF</text>
<text x="40.5" y="177.6">MBR0502</text>
<text x="69.2" y="185.2">GND</text>
</g>
<g font-size="1.8">
<text x="118.6" y="59.7">RESET</text>
<text x="164.1" y="119.4">TXD</text>
<text x="120.6" y="124.5">RESET</text>
<text x="161.7" y="124.5">RESET</text>
<text x="163.9" y="121.9">RXD</text>
<text x="120.6" y="129.5">A7</text>
<text x="165.4" y="129.5">D2</text>
<text x="120.6" y="137.2">A4&amp;SDA</text>
<text x="120.6" y="132.1">A6</text>
<text x="120.6" y="134.6">A5&amp;SCL</text>
<text x="165.4" y="132.1">D3</text>
<text x="165.4" y="134.6">D4</text>
<text x="165.4" y="137.2">D5</text>
<text x="241.3" y="135.9">RESET</text>
<text x="241.3" y="133.3">SWC</text>
<text x="120.6" y="142.2">A2</text>
<text x="120.6" y="139.7">A3</text>
<text x="165.4" y="142.2">D7</text>
<text x="165.4" y="139.7">D6</text>
<text x="241.3" y="138.4">SWD</text>
<text x="120.6" y="147.3">A0</text>
<text x="120.6" y="144.8">A1</text>
<text x="120.6" y="149.9">AREF</text>
<text x="164.4" y="149.9">D10</text>
<text x="165.4" y="147.3">D9</text>
<text x="165.4" y="144.8">D8</text>
<text x="120.6" y="154.9">D13</text>
<text x="164.4" y="152.4">D11</text>
<text x="164.4" y="154.9">D12</text>
</g>
<g font-size="1.7">
<text x="183.8" y="42.4">AREF</text>
<text x="255.8" y="48.8">A6</text>
<text x="255.8" y="53.8">A7</text>
<text x="254.8" y="56.4">PE4</text>
<text x="254.8" y="58.9">PE5</text>
</g>
<g font-size="1.4" fill="#840000">
<text x="245.1" y="29.7">23</text>
<text x="190.5" y="34.8">29</text>
<text x="245.1" y="32.3">24</text>
<text x="245.1" y="34.8">25</text>
<text x="245.1" y="37.3">26</text>
<text x="245.1" y="39.9">27</text>
<text x="190.5" y="42.4">20</text>
<text x="245.1" y="46.2">18</text>
<text x="245.1" y="42.4">28</text>
<text x="87.2" y="52.1">1</text>
<text x="104.6" y="52.1">16</text>
<text x="245.1" y="48.8">19</text>
<text x="245.1" y="51.3">21</text>
<text x="245.1" y="53.8">22</text>
<text x="87.2" y="54.6">2</text>
<text x="87.2" y="57.1">3</text>
<text x="87.2" y="59.7">4</text>
<text x="104.6" y="59.7">13</text>
<text x="104.6" y="57.1">14</text>
<text x="104.6" y="54.6">15</text>
<text x="190.9" y="55.1">7</text>
<text x="245.5" y="56.4">3</text>
<text x="245.5" y="58.9">6</text>
<text x="87.2" y="62.2">5</text>
<text x="87.2" y="64.8">6</text>
<text x="104.6" y="64.8">11</text>
<text x="104.6" y="62.2">12</text>
<text x="245.1" y="62.7">30</text>
<text x="245.1" y="65.3">31</text>
<text x="87.2" y="67.3">7</text>
<text x="87.2" y="69.8">8</text>
<text x="104.6" y="67.3">10</text>
<text x="105" y="69.8">9</text>
<text x="190.9" y="70.4">8</text>
<text x="245.1" y="67.8">32</text>
<text x="245.5" y="70.4">1</text>
<text x="245.1" y="78">10</text>
<text x="245.5" y="72.9">2</text>
<text x="245.5" y="75.4">9</text>
<text x="190.9" y="83.1">4</text>
<text x="245.1" y="80.5">11</text>
<text x="245.1" y="84.3">12</text>
<text x="245.1" y="86.9">13</text>
<text x="245.1" y="89.4">14</text>
<text x="190.9" y="91.9">5</text>
<text x="245.1" y="91.9">15</text>
<text x="245.1" y="94.5">16</text>
<text x="245.1" y="97">17</text>
</g>
<g font-size="1.4">
<text x="256.1" y="29.7">A0</text>
<text x="183.4" y="34.8">RESET</text>
<text x="256.1" y="32.3">A1</text>
<text x="256.1" y="34.8">A2</text>
<text x="252.1" y="39.9">A4&amp;SDA</text>
<text x="256.1" y="37.3">A3</text>
<text x="252.3" y="42.4">A5&amp;SCL</text>
<text x="254.7" y="46.2">SWC</text>
<text x="254.7" y="51.3">SWD</text>
<text x="254.9" y="62.7">RXD</text>
<text x="255.1" y="65.3">TXD</text>
<text x="256.1" y="70.4">D3</text>
<text x="256.1" y="67.8">D2</text>
<text x="256.1" y="78">D6</text>
<text x="256.1" y="75.4">D5</text>
<text x="256.1" y="72.9">D4</text>
<text x="256.1" y="80.5">D7</text>
<text x="255.3" y="89.4">D10</text>
<text x="256.1" y="86.9">D9</text>
<text x="256.1" y="84.3">D8</text>
<text x="81" y="95.5" transform="rotate(-90 81 95.5)">RXD</text>
<text x="83.6" y="95.5" transform="rotate(-90 83.6 95.5)">TXD</text>
<text x="255.3" y="94.5">D12</text>
<text x="255.3" y="91.9">D11</text>
<text x="255.3" y="97">D13</text>
<text x="189.2" y="127.6">SWD</text>
<text x="189.2" y="136.4">D13</text>
</g>
<g font-size="1.4" fill="#008484">
<text x="194.2" y="35.6">(PCINT14/RESET)PC6</text>
<text x="229.2" y="35.6">(PCINT10/ADC2)PC2</text>
<text x="230" y="30.5">(PCINT8/ADC0)PC0</text>
<text x="230" y="33">(PCINT9/ADC1)PC1</text>
<text x="225.8" y="40.6">(PCINT12/SDA/ADC4)PC4</text>
<text x="229.2" y="38.1">(PCINT11/ADC3)PC3</text>
<text x="194.2" y="43.2">AREF/PE6/ADC10</text>
<text x="226" y="43.2">(PCINT13/SCL/ADC5)PC5</text>
<text x="232.4" y="47">SWC/APN4/PE0</text>
<text x="89.9" y="52.8">GND</text>
<text x="100.2" y="52.8">5.0V</text>
<text x="231.7" y="49.5">ADC6/ACXP/PE1</text>
<text x="236.6" y="52.1">SWD/PE2</text>
<text x="89.9" y="55.4">TXD</text>
<text x="89.9" y="57.9">RXD</text>
<text x="99.5" y="57.9">RTS#</text>
<text x="99.7" y="55.4">R232</text>
<text x="194.2" y="55.9">(PCINT6/XTAL1/TOSC1)PB6</text>
<text x="231.6" y="57.1">OC1B/OC0A/PE4</text>
<text x="231.6" y="59.7">AC1O/OC1A/PE5</text>
<text x="231.8" y="54.6">ADC7/AC1N/PE3</text>
<text x="89.9" y="60.4">3.3V</text>
<text x="89.9" y="63">UD+</text>
<text x="89.9" y="65.5">UD-</text>
<text x="99.3" y="63">DCD#</text>
<text x="99.4" y="60.4">DTR#</text>
<text x="100.9" y="65.5">RI#</text>
<text x="230" y="63.5">(PCINT16/RXD)PD0</text>
<text x="89.9" y="68.1">XI</text>
<text x="89.9" y="70.6">XO</text>
<text x="99.3" y="68.1">DSR#</text>
<text x="99.5" y="70.6">CTS#</text>
<text x="194.2" y="71.1">(PCINT7/XTAL2/TOSC2)PB7</text>
<text x="225.7" y="71.1">(PCINT19/OC2B/INT1)PD3</text>
<text x="230" y="68.6">(PCINT18/INT0)PD2</text>
<text x="230.2" y="66">(PCINT17/TXD)PD1</text>
<text x="227.1" y="76.2">(PCINT21/OC0B/T1)PD5</text>
<text x="228" y="73.7">(PCINT20/XCK/T0)PD4</text>
<text x="194.2" y="83.8">VCC</text>
<text x="225.5" y="78.7">(PCINT22/OC0A/AIN0)PD6</text>
<text x="229.8" y="81.3">(PCINT23/AIN1)PD7</text>
<text x="226.3" y="85.1">(PCINT0/CLKO/ICP1)PB0</text>
<text x="229.9" y="87.6">(PCINT1/OC1A)PB1</text>
<text x="194.2" y="92.7">GND</text>
<text x="225.9" y="92.7">(PCINT3/OC2A/MOSI)PB3</text>
<text x="227.6" y="90.2">(PCINT2/OC1B/SS)PB2</text>
<text x="230.2" y="95.2">(PCINT4/MISO)PB4</text>
<text x="230.8" y="97.8">(PCINT5/SCK)PB5</text>
</g>
<g font-size=".7" fill="#840000">
<text x="35.2" y="29">G</text>
<text x="38.3" y="29">ID</text>
<text x="41.2" y="29">D+</text>
<text x="44.6" y="29">D-</text>
<text x="47.5" y="29">5V</text>
<text x="30.3" y="31.8">6</text>
<text x="53.2" y="31.8">7</text>
<text x="36.6" y="38.5" transform="rotate(-90 36.6 38.5)">5</text>
<text x="39.2" y="38.5" transform="rotate(-90 39.2 38.5)">4</text>
<text x="41.7" y="38.5" transform="rotate(-90 41.7 38.5)">3</text>
<text x="44.2" y="38.5" transform="rotate(-90 44.2 38.5)">2</text>
<text x="46.8" y="38.5" transform="rotate(-90 46.8 38.5)">1</text>
<text x="128.1" y="119.4">1</text>
<text x="159.8" y="119.4">1</text>
<text x="128.1" y="122">2</text>
<text x="128.1" y="124.5">3</text>
<text x="159.8" y="122">2</text>
<text x="159.8" y="124.5">3</text>
<text x="128.1" y="127">4</text>
<text x="128.1" y="129.6">5</text>
<text x="159.8" y="127">4</text>
<text x="159.8" y="129.6">5</text>
<text x="128.1" y="132.1">6</text>
<text x="128.1" y="134.7">7</text>
<text x="128.1" y="137.2">8</text>
<text x="159.8" y="132.1">6</text>
<text x="159.8" y="134.7">7</text>
<text x="159.8" y="137.2">8</text>
<text x="248.7" y="133.4">1</text>
<text x="248.7" y="135.9">2</text>
<text x="256.4" y="135.9">5</text>
<text x="256.4" y="133.4">6</text>
<text x="127.9" y="142.3">10</text>
<text x="128.1" y="139.7">9</text>
<text x="159.6" y="142.3">10</text>
<text x="159.8" y="139.7">9</text>
<text x="248.7" y="138.5">3</text>
<text x="256.4" y="138.5">4</text>
<text x="127.9" y="144.8">11</text>
<text x="127.9" y="147.4">12</text>
<text x="127.9" y="149.9">13</text>
<text x="159.6" y="144.8">11</text>
<text x="159.6" y="147.4">12</text>
<text x="159.6" y="149.9">13</text>
<text x="127.9" y="152.4">14</text>
<text x="127.9" y="155">15</text>
<text x="159.6" y="152.4">14</text>
<text x="159.6" y="155">15</text>
</g>
<g font-size=".7" fill="#008484">
<text x="32.8" y="32.3">S1</text>
<text x="50.2" y="32.3">S2</text>
</g>
</svg>
